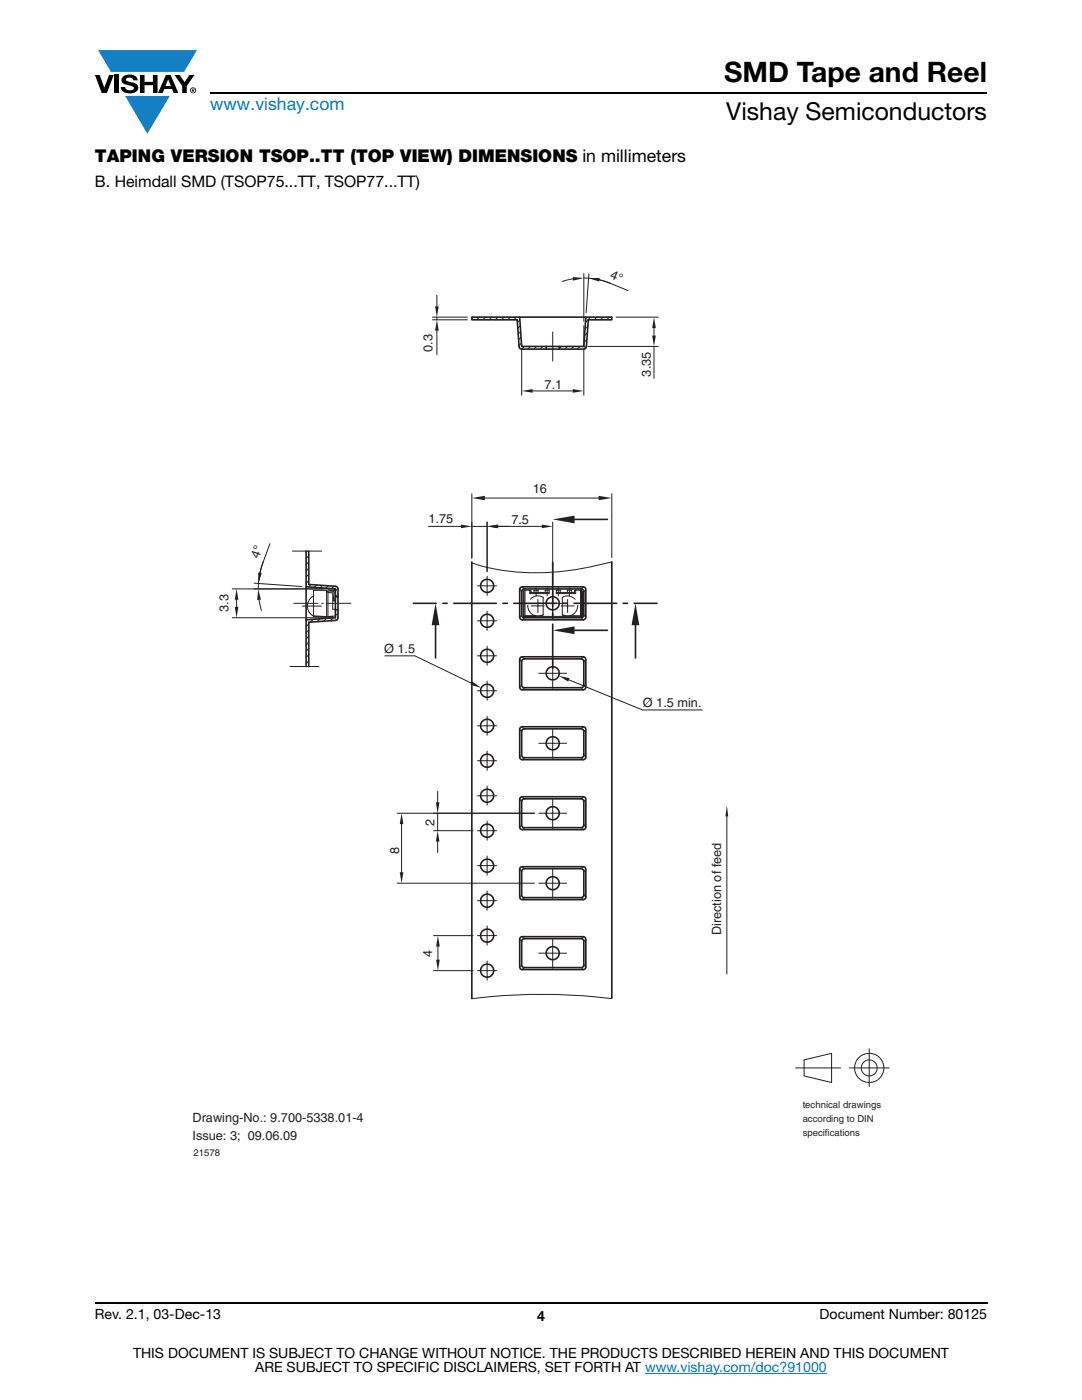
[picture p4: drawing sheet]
<svg xmlns="http://www.w3.org/2000/svg" width="216mm" height="279mm" viewBox="0 0 216 279" stroke-linecap="round" stroke-linejoin="round" font-family="sans-serif">
<g fill="#147fc3">
<path d="M19.6 10h19.7l-2.6 4.3h-1.1h-13.5z"/>
<path d="M25 19.2h8.9l-4.5 7.5z"/>
</g>
<g fill="#000">
<path d="M18.9 15h1l.9 2.5 1-2.5h.9l-1.4 3.6h-1zM22.9 15h.9v3.6h-.9zM24.6 15.3a2.1 2.1 0 0 1 2.8 .3l.1 .4h-.9a.79 .79 0 0 0-.7-.5 .79 .79 0 0 0-.8 .4l.3 .3 1 .2a1.08 1.08 0 0 1 1.2 1 1.08 1.08 0 0 1-1.1 1.2 1.73 1.73 0 0 1-2.4-1.2h.9a.96 .96 0 0 0 .8 .6 .96 .96 0 0 0 .9-.4 1.31 1.31 0 0 0-1.2-.6 1.03 1.03 0 0 1-1.1-.6 1.03 1.03 0 0 1 .2-1.1zM27.9 15h.9v1.3h1.7v-1.3h.9v3.6h-.9v-1.6h-1.7v1.6h-.9zM34.8 15h1.1l.9 1.4 1-1.4h1l-1.5 2.2v1.4h-.9v-1.4z"/>
<path d="M33.6 15.9l.5 1.3h-1.1zM33.1 15l-1.6 3.6h1l.3-.8h1.5l.3 .8h1l-1.6-3.6z"/>
<path d="M38.4 17.8h.2v.2h-.2zM38.3 17.7v.7h.1v-.3l.4 .3-.2-.3 .2-.2-.1-.2z"/>
<path d="M38.1 18a.46 .46 0 0 1 .9 0 .46 .46 0 0 1-.9 0zM37.9 18a.6 .6 0 0 0 1.2 0 .6 .6 0 0 0-1.2 0z"/>
</g>
<path d="M42 18.6h155M18.9 260h178.1" fill="none" stroke="#000" stroke-width=".36"/>
<path d="M128.7 274h36.3" fill="none" stroke="#007ec4" stroke-width=".2"/>
<path d="M38.4 53.4h139.1v177.8h-139.1z" fill="#fff"/>
<g fill="none" stroke="#231f20" stroke-width=".32">
<path d="M94.1 112.1v87.2M110.3 112.2v8.9M122.1 112.1v87.1M82.5 120.4h4.5M88.4 120.4h.8M90.5 120.4h8.5M100.4 120.4h.8M102.5 120.4h8.5M110.3 122.4v.9M110.3 124.6v8.8M112.4 120.4h.8M114.5 120.4h8.5"/>
<path d="M124.3 120.4h.9M126.5 120.4h4.6"/>
</g>
<path d="M122.1 112.1a51 51 0 0 1-24.7 1.2l-3.3-1M94.1 199.3a114.4 114.4 0 0 1 28 0" fill="none" stroke="#231f20" stroke-width=".2"/>
<path d="M110.3 103.7l4.3-.8v1.5z" fill="#231f20"/>
<path d="M114.6 103.7h6.6" fill="none" stroke="#231f20" stroke-width=".32"/>
<path d="M110.3 125.8l4.3-.8v1.6z" fill="#231f20"/>
<path d="M114.6 125.8h6.6" fill="none" stroke="#231f20" stroke-width=".32"/>
<path d="M87.3 157.9v2.2M86.5 162.3h20.1M86.5 165.8h7.9M87.3 162.3v3.5M87.3 168v2.1" fill="none" stroke="#231f20" stroke-width=".2"/>
<g fill="#231f20">
<path d="M87.3 165.8l.4 2.2h-.7z"/>
<path d="M87 160.1h.7l-.4 2.2z"/>
</g>
<path d="M85.5 105.1h6.5M94.1 105.1h3.1M94.1 104.2v7.1M97.2 104.2v9.9M99.4 105.1h2.2" fill="none" stroke="#231f20" stroke-width=".2"/>
<g fill="#231f20">
<path d="M97.2 105.1l2.2-.4v.7z"/>
<path d="M92 104.7l2.1 .4-2.1 .3z"/>
</g>
<path d="M97.2 104.2v9.8M99.4 105.1h8.7M110.3 104.2v12.5" fill="none" stroke="#231f20" stroke-width=".2"/>
<g fill="#231f20">
<path d="M97.2 105.1l2.2-.4v.7z"/>
<path d="M108.1 104.7l2.2 .4-2.2 .3z"/>
<path d="M86.9 120.4l.8 4.4h-1.6z"/>
</g>
<path d="M86.9 124.8v6.5" fill="none" stroke="#231f20" stroke-width=".32"/>
<path d="M126.8 120.4l.8 4.4h-1.6z" fill="#231f20"/>
<path d="M126.8 124.8v6.5" fill="none" stroke="#231f20" stroke-width=".32"/>
<path d="M94.1 98.5v13M96.8 99.4h22.6M122.1 98.5v12.8" fill="none" stroke="#231f20" stroke-width=".2"/>
<g fill="#231f20">
<path d="M94.2 99.4l2.6-.4v.8z"/>
<path d="M119.4 99l2.7 .4-2.7 .4z"/>
</g>
<path d="M79.2 176.3h27.4M79.2 162.3h27.4M80.1 164.5v9.6" fill="none" stroke="#231f20" stroke-width=".2"/>
<g fill="#231f20">
<path d="M79.8 174.1h.7l-.4 2.2z"/>
<path d="M80.1 162.3l.4 2.2h-.7z"/>
</g>
<path d="M86.5 193.7h7.9M86.5 186.7h7.9M87.4 188.9v2.6" fill="none" stroke="#231f20" stroke-width=".2"/>
<g fill="#231f20">
<path d="M87.4 186.7l.3 2.2h-.7z"/>
<path d="M87 191.5h.7l-.3 2.2z"/>
</g>
<g fill="none" stroke="#231f20" stroke-width=".2">
<path d="M95.3 116.9h3.8M97.2 115v3.8M95.3 137.9h3.8M95.3 123.9h3.8M97.2 122v3.8M97.2 129v3.8M97.2 135.9v3.9M99.1 130.9h-3.8M113.5 135.7l14.7 6h11.9M95.3 144.8l3.8 .1M95.3 158.8h3.8M97.2 142.9v3.8"/>
<path d="M97.2 149.9v3.8M97.2 156.9v3.8M99.1 151.8h-3.8M95.3 179.7l3.8 .1M95.3 172.8h3.8M97.2 163.9v3.8M97.2 170.8v3.9M97.2 177.8v3.9M99.1 165.8h-3.8M97.2 184.8v3.8M97.2 191.8v3.8M99.1 186.7h-3.8"/>
<path d="M99.1 193.7h-3.8"/>
</g>
<g fill="none" stroke="#231f20" stroke-width=".32">
<circle cx="97.2" cy="116.9" r="1.31"/>
<circle cx="97.2" cy="137.9" r="1.31"/>
<circle cx="97.2" cy="130.9" r="1.31"/>
<circle cx="97.2" cy="123.9" r="1.31"/>
<circle cx="97.2" cy="151.8" r="1.31"/>
<circle cx="97.2" cy="144.8" r="1.3"/>
<circle cx="97.2" cy="158.8" r="1.3"/>
<circle cx="97.2" cy="179.8" r="1.31"/>
<circle cx="97.2" cy="165.8" r="1.31"/>
<circle cx="97.2" cy="172.8" r="1.3"/>
<circle cx="97.2" cy="193.7" r="1.31"/>
<circle cx="97.2" cy="186.7" r="1.31"/>
</g>
<path d="M111.5 134.9l2.2 .5-.3 .6z" fill="#231f20"/>
<path d="M76.8 130.9h6l11.3 5.4" fill="none" stroke="#231f20" stroke-width=".2"/>
<path d="M94.2 136l1.8 1.3-2.1-.6z" fill="#231f20"/>
<path d="M145 162.9v31.5" fill="none" stroke="#231f20" stroke-width=".2"/>
<path d="M145 160.8l.3 2.1h-.6z" fill="#231f20"/>
<g fill="none" stroke="#231f20" stroke-width=".2">
<path d="M104.1 69.8v9.1M106.3 78h8M110.3 66.2v5.9M116.5 69.8v9.1M65.5 117.5h1.4M103.7 117.6l.4 .4M104.2 117.1l.4 .4M104.8 117.8h-.3v5.2h-.1v-5h.1M105.7 117.8h.2v.4l-.2 .3M105.8 119.6l.1-.1a2.02 2.02 0 0 1 2.5-.3v3.5l-.6 .2M105.9 118v.2h3.7M107 117.3v1.6"/>
<path d="M107.3 119.6v1.3h1.3M107.4 118.2v-.4h-.8v.4M109.2 117.3v1.6M109.6 118.2v-.4h-.8v.4M109.6 118.5h-3.9v-.7h-.9v5.1M110.3 117.6v2.8h2.8M110.3 117.9v5.7M111 118.2v-.4h.8v.4M111.4 117.3v1.6M113.3 119.6v1.3h1.3M113.6 117.3v1.6M114 117.8v.4"/>
<path d="M114 117.8h-.8v.4M114.6 118v.2h-3.6M114.8 119.6l-.1-.1a2.02 2.02 0 0 0-2.5-.3v3.5l.6 .2M114.9 117.8h.9v5.1h-2.1M114.9 117.8h-.3v.4l.3 .3M114.9 117.8v.7h-3.9M115.8 117.8h.3v.4M116.1 118.2v4.8h-3.9M116.1 118h.1v5h-.1v-4.8M116.4 117.1l-.4 .4M116.9 117.6l-.4 .4M58.6 120.4h4.8"/>
<path d="M64.2 120.4h.3M65.3 120.4h4.7M103.7 131.6l.4 .4M104.1 136.7l-.4 .4M104.1 122.8l-.4 .4M104.2 131.1l.4 .4M104.6 137.2l-.4 .5M104.6 123.3l-.4 .4M105.3 120.8v.1a2.01 2.01 0 0 0 1.6 2M106 120.9h1.3v1.3M106.9 122.9h-2.1l-.3 .1h3.9M106.9 122.9h.9"/>
<path d="M107.5 134.4h2.8v3M107.5 120.4h2.8v3M107.8 122.9h.6v.1M108.4 123h3.8M110.3 131.6v2.8h2.8M112 120.9h1.3v1.3M112.8 122.9h-.6v.1M112.8 122.9h.9M115.3 120.8v.1a2.03 2.03 0 0 1-1.6 2M115.8 122.9l.3 .1M116 137.2l.4 .5M116 123.3l.4 .4"/>
<path d="M116.4 131.1l-.4 .4M116.5 136.7l.4 .4M116.5 122.8l.4 .4M116.9 131.6l-.4 .4M103.7 159.5l.4 .4M104.2 159l.4 .4M110.3 159.5v2.8h2.8M116.4 159l-.4 .4M116.9 159.5l-.4 .4M103.7 173.5l.4 .4M104.1 164.6l-.4 .5M104.1 178.6l-.4 .4"/>
<path d="M104.2 173l.4 .4M104.6 165.2l-.4 .4M104.6 179.1l-.4 .4M107.5 162.3h2.8v3M107.5 176.3h2.8v3M110.3 173.5v2.8h2.8M116 165.2l.4 .4M116 179.1l.4 .4M116.4 173l-.4 .4M116.5 164.6l.4 .5M116.5 178.6l.4 .4M116.9 173.5l-.4 .4"/>
<path d="M158.8 213.1h8.9M160.4 211.5l5.5-1.3v5.8l-5.5-1.3zM169.5 213.1h7.9M173.4 209.3v7.5"/>
<circle cx="173.4" cy="213.1" r="1.6"/>
<circle cx="173.5" cy="213.1" r="2.92"/>
</g>
<g fill="none" stroke="#231f20" stroke-width=".32">
<path d="M94.2 63.3h27.9v.5h-4.7l-.4 5.4-.3 .4-12.6 .1-.4-.2-.1-.3-.4-5.4h-9zM103.7 63.3l.4 5.8h12.4l.4-5.8M109 69.1v.6M111.6 69.1v.6M61.1 117.1l5.8 .4v5.8l-5.8 .4M61.1 110v23M61.6 110v6.6M66.9 119.1h.5M67 117l.3 .2 .1 .3v5.8l-.1 .3-.3 .2-5.4 .4v8.8M103.8 117.3l.4-.2 12.4 .1 .3 .4v5.6a.52 .52 0 0 1-.5 .5h-12.2a.52 .52 0 0 1-.5-.5v-5.6zM104.2 117.7l.4-.2h11.4a.52 .52 0 0 1 .5 .5v4.8a.52 .52 0 0 1-.5 .5h-11.4a.52 .52 0 0 1-.5-.5v-4.8zM66.9 121.7h.5"/>
<path d="M103.8 131.2l.4-.1h12.2a.52 .52 0 0 1 .5 .5v5.5a.52 .52 0 0 1-.5 .6h-12.2a.52 .52 0 0 1-.5-.6v-5.5zM104.2 131.6l.4-.1h11.4a.52 .52 0 0 1 .5 .5v4.7a.52 .52 0 0 1-.5 .5h-11.4a.52 .52 0 0 1-.5-.5v-4.7zM103.8 159.2l.4-.2h12.2a.52 .52 0 0 1 .5 .5v5.6l-.3 .4-12.4 .1-.4-.2-.1-.3v-5.6zM104.2 159.6l.4-.2h11.4a.52 .52 0 0 1 .5 .5v4.7a.52 .52 0 0 1-.5 .6h-11.4a.52 .52 0 0 1-.5-.6v-4.7zM104.2 173.5l.4-.1h11.6l.3 .5v4.7a.52 .52 0 0 1-.5 .5h-11.4a.52 .52 0 0 1-.5-.5v-4.7zM116.9 179v-5.5a.52 .52 0 0 0-.5-.5h-12.2a.52 .52 0 0 0-.5 .5v5.5l.3 .5h12.4l.3-.1 .2-.4"/>
<circle cx="110.3" cy="120.4" r="1.31"/>
<circle cx="110.3" cy="134.4" r="1.31"/>
<circle cx="110.3" cy="162.3" r="1.31"/>
<circle cx="110.3" cy="176.3" r="1.3"/>
</g>
<g fill="#231f20">
<path d="M104.1 78l2.2-.3v.7z"/>
<path d="M114.3 77.7l2.2 .3-2.2 .4z"/>
</g>
<path d="M117.4 69.1h14M122.9 63.3h8.5M130.5 65.5v1.5M130.5 69.1v6.4" fill="none" stroke="#231f20" stroke-width=".2"/>
<g fill="#231f20">
<path d="M130.5 63.3l.4 2.2h-.8z"/>
<path d="M130.1 67h.8l-.4 2.1z"/>
</g>
<path d="M87.2 58.9v2.2M86.3 63.3h7M86.3 63.8h7M87.2 63.3v.5M87.2 66v4.8" fill="none" stroke="#231f20" stroke-width=".2"/>
<g fill="#231f20">
<path d="M86.8 61.1h.7l-.3 2.2z"/>
<path d="M87.2 63.8l.3 2.2h-.7z"/>
</g>
<path d="M116.5 65v4.1M46.3 117.5h19.7M47.2 119.7v1.4M58.4 110h5.8M46.3 123.3h19.7M57.8 133h5.8" fill="none" stroke="#231f20" stroke-width=".2"/>
<g fill="#231f20">
<path d="M46.8 121.1h.8l-.4 2.2z"/>
<path d="M47.2 117.5l.4 2.2h-.8z"/>
</g>
<g fill="none" stroke="#231f20" stroke-width=".32">
<path d="M103.8 145.2l.4-.2h12.2a.52 .52 0 0 1 .5 .6v5.5l-.3 .5h-12.4l-.4-.1-.1-.4v-5.5zM104.2 145.6l.4-.1h11.4a.52 .52 0 0 1 .5 .5v4.7a.52 .52 0 0 1-.5 .5h-11.4a.52 .52 0 0 1-.5-.5v-4.7zM104.2 187.5l.4-.2h11.4a.52 .52 0 0 1 .5 .6v4.7a.52 .52 0 0 1-.5 .5h-11.4a.52 .52 0 0 1-.5-.5v-4.7zM116.9 193v-5.6l-.3-.4-12.4-.1-.5 .4v5.7l.3 .5h12.4l.3-.1 .2-.4"/>
<circle cx="110.3" cy="148.3" r="1.31"/>
<circle cx="110.3" cy="190.2" r="1.3"/>
</g>
<g fill="none" stroke="#231f20" stroke-width=".2">
<path d="M50.7 117.5h13.9M50.7 116.4l9.5 .7M51.7 119.7l.5 2.1M52.5 112.2l-.6 2.1M53.9 108.5a25.3 25.3 0 0 0-2.3 8l-.1 1M103.7 145.6l.4 .4M104.1 150.7l-.4 .4M104.2 145l.4 .5M104.6 151.2l-.4 .4M107.5 148.3h2.8v3.1M110.3 145.6v2.7h2.8M116 151.2l.4 .4"/>
<path d="M116.4 145l-.4 .5M116.5 150.7l.4 .4M116.9 145.6l-.4 .4M103.7 187.4l.4 .5M104.1 192.6l-.4 .4M104.2 186.9l.4 .4M104.6 193.1l-.4 .4M107.5 190.2h2.8v3.1M110.3 187.4v2.8h2.8M116 193.1l.4 .4M116.4 186.9l-.4 .4M116.5 192.6l.4 .4"/>
<path d="M116.9 187.4l-.4 .5"/>
</g>
<g fill="#231f20">
<path d="M51.5 114.3h.7l-.6 2.2z"/>
<path d="M51.5 117.5l.6 2.2h-.8z"/>
</g>
<path d="M114.3 55.7l-2.1 .5M116.5 55.5a13.6 13.6 0 0 1 5.2 1l3.6 1.5M116.5 54.6v9.5M117.5 54.6l-.5 7.8M119.6 55.8l2.1 .7" fill="none" stroke="#231f20" stroke-width=".2"/>
<g fill="#231f20">
<path d="M117.4 55.5h2.3l-.2 .7z"/>
<path d="M114.3 55.3l2.2 .2-2.2 .5z"/>
</g>
<g fill="none" stroke="#231f20" stroke-width=".2">
<path d="M94.4 63.3l-.3 .3M95.7 63.3l-.6 .5M96.9 63.3l-.5 .5M98.1 63.3l-.5 .5M99.3 63.3l-.5 .5M100.6 63.3l-.5 .5M101.8 63.3l-.5 .5M103.1 63.3l-.6 .5M103.7 63.9l-.5 .5M103.8 65l-.5 .5M103.9 66.2l-.5 .5M104 67.3l-.5 .5"/>
<path d="M104.1 68.5l-.5 .5M104.6 69.1l-.5 .6M105.8 69.1l-.5 .6M107.1 69.1l-.5 .6M108.3 69.1l-.5 .6M112 69.1l-.4 .5M113.3 69.1l-.6 .6M114.5 69.1l-.5 .6M115.7 69.1l-.5 .6M117 69.1l-.6 .6M117.1 67.7l-.5 .6M117.2 66.4l-.6 .6"/>
<path d="M117.3 65.1l-.6 .6M117.9 63.3l-1.1 1M119.1 63.3l-.5 .5M120.3 63.3l-.5 .5M121.6 63.3l-.6 .5M61.3 110l-.2 .2M61.6 110.9l-.5 .6M61.6 112.2l-.5 .5M61.6 113.4l-.5 .5M61.6 114.6l-.5 .5M61.6 115.9l-.5 .5M62 116.7l-.4 .4"/>
<path d="M62.6 118.9a2.21 2.21 0 0 0-1.3 2 2.21 2.21 0 0 0 1.3 2M63.2 116.7l-.5 .5M64.4 116.8l-.5 .5M65.2 118.1v-.3h-2.6v5.1M65.2 118.1l.3-.2 1-.1 .3 .1 .1 .3-.1 1.7h-.3l.1-1.8-1.2 .2h1v3.3h.5v1.3l-1.5 .2M65.5 116.9l-.5 .5M66.7 117l-.5 .5M67.4 117.4l-.5 .5M67.4 118.7l-.4 .4M60.4 121h3.7M61.2 123.7l-.1 .1M61.6 124.5l-.5 .5"/>
<path d="M61.6 125.7l-.5 .6M61.6 127l-.5 .5M61.6 128.2l-.5 .5M61.6 129.4l-.5 .6M61.6 130.7l-.5 .5M61.6 131.9l-.5 .5M62.5 123.6l-.5 .6M62.6 122.9v.2h2.6M62.6 122.9l2.6 .2M63.8 123.5l-.5 .6M65.2 123.4l-.6 .6M65.2 123.1h.2"/>
<path d="M65.2 123.1v-5h.2v5M66.4 123l-1 .1M66.5 123.3l-.6 .6M67.4 122.4l-.5 .5"/>
</g>
<path d="M61.6 116.6l5.4 .4" fill="none" stroke="#231f20" stroke-width=".32"/>
<text font-size="5.6" x="144.5" y="16.4">SMD Tape and Reel</text>
<text font-size="4.9" x="144.9" y="24">Vishay Semiconductors</text>
<text font-size="3.5" fill="#007ec4" x="42" y="21.9">www.vishay.com</text>
<text font-size="3.5" x="18.9" y="32.3">TAPING VERSION TSOP..TT (TOP VIEW) DIMENSIONS in millimeters</text>
<text font-size="3.2" x="18.9" y="37.4">B. Heimdall SMD (TSOP75...TT, TSOP77...TT)</text>
<g font-size="2.8">
<text x="18.9" y="263.3">Rev. 2.1, 03-Dec-13</text>
<text x="107.2" y="263.6">4</text>
<text x="163.6" y="263.3">Document Number: 80125</text>
<text x="26.5" y="271">THIS DOCUMENT IS SUBJECT TO CHANGE WITHOUT NOTICE. THE PRODUCTS DESCRIBED HEREIN AND THIS DOCUMENT</text>
<text x="50.9" y="273.8">ARE SUBJECT TO SPECIFIC DISCLAIMERS, SET FORTH AT www.vishay.com/doc?91000</text>
</g>
<g font-size="2.5" fill="#231f20">
<text x="121.6" y="55.5" transform="rotate(22 121.6 55.5)">4°</text>
<text x="86.3" y="70.2" transform="rotate(-90 86.3 70.2)">0.3</text>
<text x="108.7" y="77.6">7.1</text>
<text x="129.9" y="75.1" transform="rotate(-90 129.9 75.1)">3.35</text>
<text x="106.3" y="98.4">16</text>
<text x="85.5" y="104.3">1.75</text>
<text x="102" y="104.6">7.5</text>
<text x="51.7" y="111.5" transform="rotate(-70 51.7 111.5)">4°</text>
<text x="45.6" y="122.1" transform="rotate(-90 45.6 122.1)">3.3</text>
<text x="76.6" y="130.3">Ø 1.5</text>
<text x="128.3" y="141">Ø 1.5 min.</text>
<text x="86.7" y="164.8" transform="rotate(-90 86.7 164.8)">2</text>
<text x="79.6" y="170.4" transform="rotate(-90 79.6 170.4)">8</text>
<text x="86.2" y="191" transform="rotate(-90 86.2 191)">4</text>
<text x="143.9" y="186.7" transform="rotate(-90 143.9 186.7)">Direction of feed</text>
<text x="38.4" y="224">Drawing-No.: 9.700-5338.01-4</text>
<text x="38.4" y="227.5">Issue: 3; 09.06.09</text>
</g>
<g font-size="1.9" fill="#231f20">
<text x="160.2" y="221">technical drawings</text>
<text x="160.2" y="226.7">specifications</text>
<text x="160.2" y="223.9">according to DIN</text>
</g>
<text font-size="1.9" fill="#201d1e" x="38.6" y="230.8">21578</text>
</svg>
